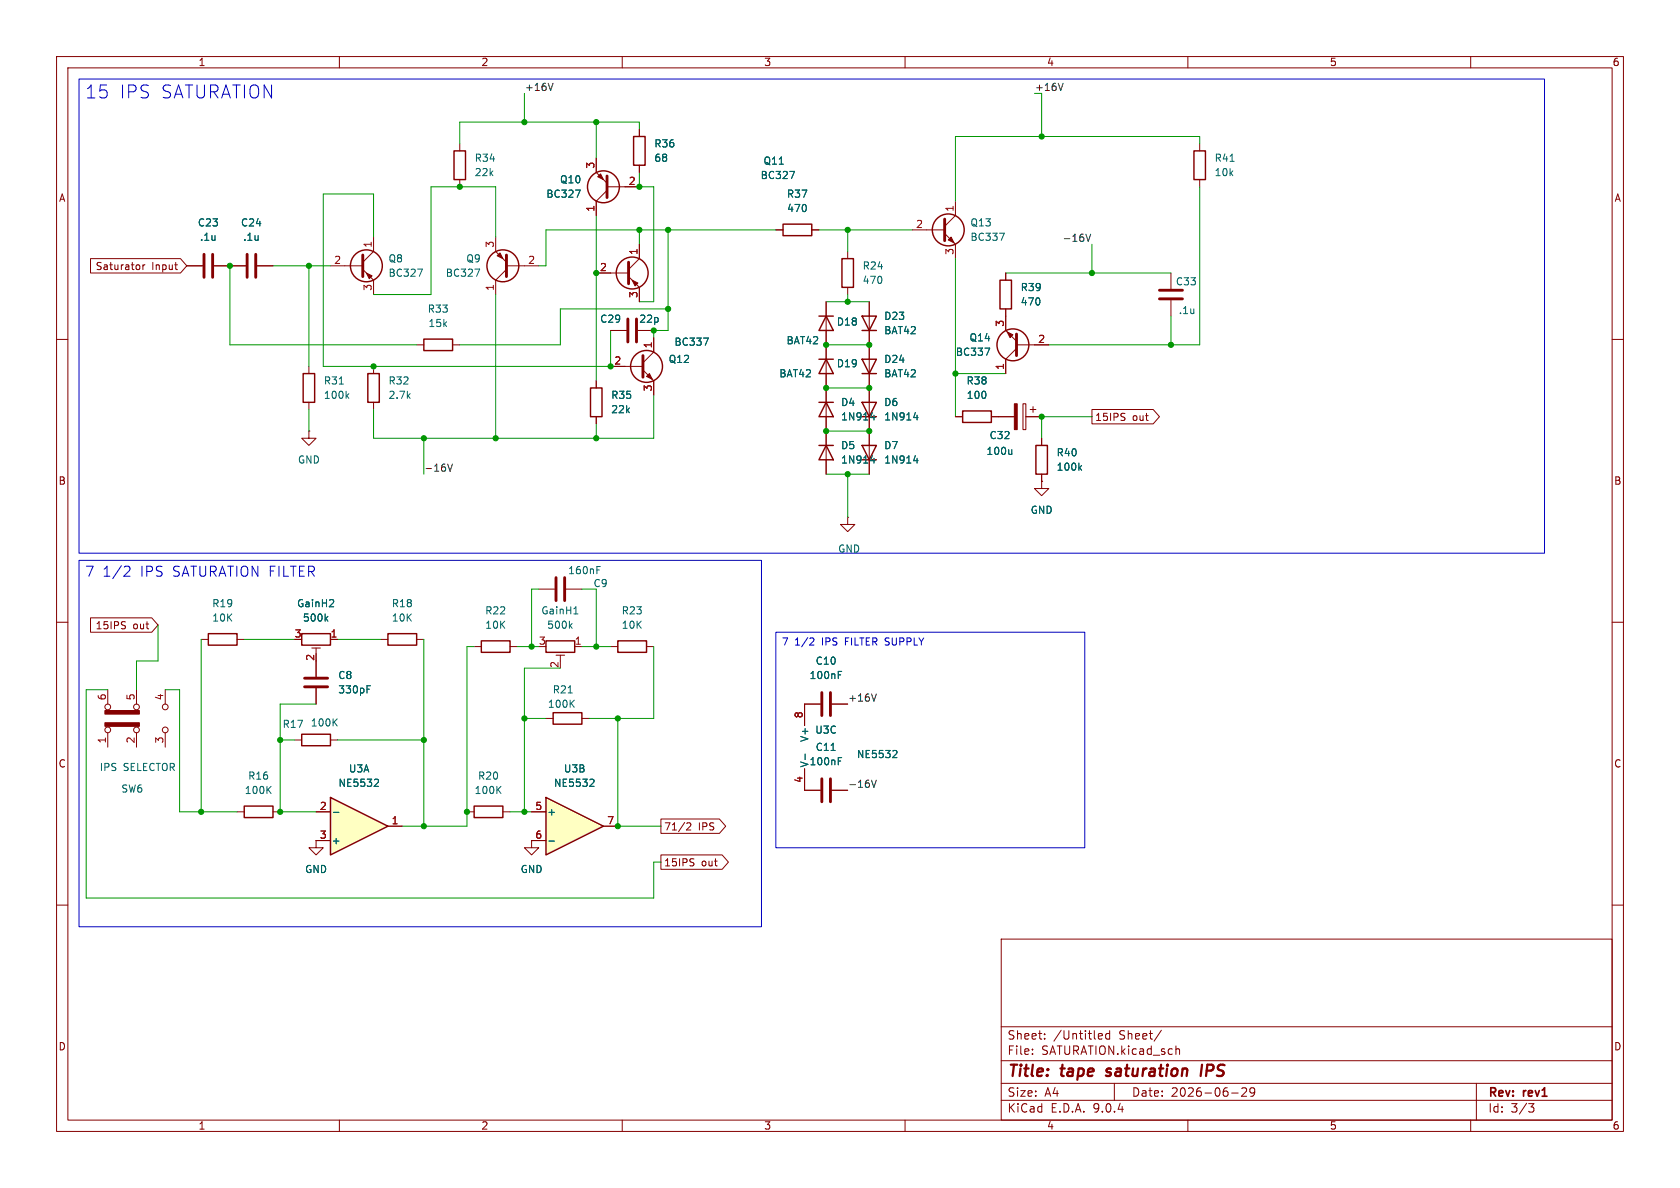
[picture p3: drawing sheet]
<svg xmlns="http://www.w3.org/2000/svg" width="297mm" height="210mm" viewBox="0 0 297 210" stroke-linecap="round" stroke-linejoin="round" font-family="sans-serif">
<g fill="none" stroke="#840000" stroke-width=".18">
<path d="M10 10h277v190h-277zM12 12h273v186h-273zM60 10v2M110 10v2M160 10v2M210 10v2M260 10v2M81.3 25.4v1.3M81.3 31.8v1.2M113 22.9v1.2M113 29.2v1.3M168.9 35.6v2.5l-1.9 1.9"/>
<path d="M212.1 25.4v1.3M212.1 31.8v1.2M33 47h2.8M37.8 47h5.6M45.5 47h2.8M58.4 47h5.7M64.1 47.6l1.9 1.9v2.6M66 41.9v2.6l-1.9 1.9M87.6 41.9v2.6l1.9 1.9M89.5 47h5.7M89.5 47.6l-1.9 1.9v2.6M105.4 48.3h5.7"/>
<path d="M111.1 48.9l1.9 1.9v2.5M113 43.2v2.5l-1.9 1.9M137.2 40.6h1.2M143.5 40.6h1.3M153.7 53.3v15.3M161.3 40.6h5.7M167 41.3l1.9 1.9v2.5M207 48.3v2.8M207 53.1v2.8M10 60h2M54.6 76.2v1.3h1.3l-1.3 1.2-1.3-1.2h1.3M54.6 76.2h.1"/>
<path d="M54.6 64.8v1.2M54.6 71.1v1.3M66 64.8v1.2M66 71.1v1.3M73.7 61h1.2M80 61h1.3M146 61v22.8M184.1 77.5v1.2M285 60h2M149.9 91.4v1.3h1.2l-1.2 1.3-1.3-1.3h1.3M149.9 91.4h.1M184.1 85.1v1.3h1.3l-1.3 1.2-1.2-1.2h1.2"/>
<path d="M184.1 85.1h.1M184.1 83.8v1.3M10 110h2M35.6 113h1.2M41.9 113h1.3M55.1 114.6h1.5M55.9 114.6v1M55.9 116.8v2.8M58.4 113h1.3M67.3 113h1.3M73.7 113h1.2M83.8 114.3h1.3"/>
<path d="M90.2 114.3h1.2M95.2 104.1h2.8M98.3 115.8h1.5M99.1 115.8v1M100.1 104.1h2.8M101.6 114.3h1.3M107.9 114.3h1.3M114.3 114.3h1.3M285 110h2M52.1 130.8h1.2M55.9 121.7v2.8M58.4 130.8h1.3"/>
<path d="M96.5 127h1.3M102.9 127h1.2M142.2 135.9v3.8h2.8M145 124.5h-2.8v3.8M147.1 139.7h2.8M147.1 124.5h2.8M41.9 143.5h1.3M48.3 143.5h1.2M82.5 143.5h1.3M88.9 143.5h1.3M94 148.6v1.3h1.2l-1.2 1.2-1.3-1.2h1.3M94 148.6h.1"/>
<path d="M10 160h2M177 166h108v32h-108zM285 160h2M60 198v2M110 198v2M160 198v2M177 194.5h108M177 191.5h108M177 187.5h108M177 181.5h108M182.5 186.3v.1M182.5 185.5v.1"/>
<path d="M184.7 183.6v.1M184.7 182.8v.1M194.4 182.7l.4 .1 .1 .3-.7 .1M194.8 183.6l-.4 .1M196.2 182.8l-.5-.1-.2 .3v.4l.1 .2h.6M196.2 182.2v1.5M197 191.5v3M205.3 182.1l-1.3 2M208 185.5h.5v.9M210 198v2M217.7 193.2h1.2M219.5 192.4l.6-.1 .2 .1 .1 .3-.9 1.1h.9"/>
<path d="M221.8 192.9l-.3 .3h-.3l-.2-.3 .1-.5 .4-.1 .2 .1a.99 .99 0 0 1-.3 1.4h-.3M260 198v2M261 191.5v6.5M270.2 195.1h1l-.5 .6 .4 .1 .1 .5-.3 .3h-.4"/>
</g>
<path d="M195.5 190.1l.2 .1M195.7 189l-.1 .3 .1 .1M212.5 188.2l-.2 2" fill="none" stroke="#840000" stroke-width=".4"/>
<g fill="none" stroke="#840000" stroke-width=".25">
<path d="M80.3 26.7h2v5.1h-2zM112 24.1h2v5.1h-2zM138.4 39.6h5.1v2.1h-5.1zM211.1 26.7h2v5.1h-2zM74.9 59.9h5.1v2.1h-5.1zM152.4 55.9h2.5l-1.2 2.5zM152.4 58.4h2.5M53.6 66h2v5.1h-2zM65 66h2.1v5.1h-2.1zM144.8 63.5h2.5M144.8 78.7h2.5M144.8 71.1h2.5"/>
<path d="M146 63.5l1.3 2.5h-2.5zM146 78.7l1.3 2.6h-2.5zM146 71.1l1.3 2.6h-2.5zM152.4 63.5h2.5l-1.2 2.5zM152.4 66h2.5M183.1 78.7h2.1v5.1h-2.1zM36.8 112h5.1v2h-5.1zM53.3 112h5.1v2h-5.1zM68.6 112h5.1v2h-5.1zM85.1 113.3h5.1v2h-5.1zM96.5 113.3h5.1v2h-5.1zM109.2 113.3h5.1v2h-5.1z"/>
<path d="M53.3 129.8h5.1v2h-5.1zM97.8 126h5.1v2h-5.1zM43.2 142.5h5.1v2h-5.1zM83.8 142.5h5.1v2h-5.1z"/>
<circle cx="64.8" cy="47" r="2.82"/>
<circle cx="88.9" cy="47" r="2.82"/>
<circle cx="111.8" cy="48.3" r="2.82"/>
<circle cx="167.6" cy="40.6" r="2.82"/>
</g>
<g fill="none" stroke="#006464" stroke-width=".18">
<path d="M139.6 30.3h.9l-.6 1.3M217.5 28.5h.7M73.8 47.6h.9l-.6 1.2M84 47.6h.8l-.5 1.2M176.7 41.2h.8l-.5 1.3M60 67.9h.7M61.3 69.9l.4 .5M61.7 69.6l-.5 .5M153.9 73.8h.8M154.5 73.4v.8M153.9 81.4h.8M154.5 81v.9"/>
<path d="M190.9 82.6l.3 .5M191.2 82.3l-.5 .5M57.6 109.3l.4 .5M58 109l-.5 .4M58.2 107.3h.8M58.9 106.1v.4M100.8 110.6l.3 .5M101.1 110.2l-.4 .5M101.4 108.5h.8M105.5 100.8h.4M105.5 100.1h.6M148.2 119.3h.4"/>
<path d="M148.2 118.7h.6M47.4 139.6l.5 .7M47.9 139l-.7 .7M59.1 127.6l.5 .7M59.6 127.1l-.7 .7M64.9 121.8h.4M64.9 121.2h.6M88 139.6l.6 .7M88.6 139l-.8 .7M100.4 122.5h.8M101 124.3l.5 .7M101.5 123.8l-.7 .7"/>
<path d="M142.3 133.3v1M146.9 132.7h.8M148.2 134.5h.4M148.2 133.9h.6M158 132.7h.4l.2 .3-.8 .9h.8"/>
</g>
<g fill="none" stroke="#840000" stroke-width=".51">
<path d="M167 38.7v3.8M36.1 45v4M37.6 45v4M43.7 45v4M45.2 45v4M64.1 45.1v3.8M89.5 45.1v3.8M111.1 46.4v3.8M205 52.8h4M205 51.3h4M53.8 119.9h4.1M98.3 102.1v4.1"/>
<path d="M99.8 102.1v4.1M53.8 121.4h4.1M145.3 122.4v4.1M145.3 137.7v4M146.8 122.4v4.1M146.8 137.7v4"/>
</g>
<g fill="#840000" stroke="#840000" stroke-width=".18">
<path d="M167.6 42.4l.5-.5 .6 1z"/>
<path d="M87.9 45.2l.5-.5 .5 1z"/>
<path d="M111.8 49.5l1 .5-.5 .5z"/>
<path d="M64.8 48.3l1 .5-.5 .5z"/>
</g>
<path d="M96.5 141l10.2 5.1-10.2 5z" fill="#ffffc2"/>
<path d="M96.5 141l10.2 5.1-10.2 5z" fill="none" stroke="#840000" stroke-width=".25"/>
<path d="M55.9 148.6v1.3h1.2l-1.2 1.2-1.3-1.2h1.3M55.9 148.6h.1M94 143.5h2.5M94 148.6h2.5M106.7 146.1h2.5" fill="none" stroke="#840000" stroke-width=".18"/>
<path d="M104.5 137.7l.4 .1 .1 .3-.8 .9h.8M97 148.7h1" fill="none" stroke="#006464" stroke-width=".18"/>
<path d="M58.4 141l10.2 5.1-10.2 5z" fill="#ffffc2"/>
<g fill="none" stroke="#840000" stroke-width=".25">
<path d="M144.8 55.9h2.5M146 55.9l1.3 2.5h-2.5zM148.8 45.7h2.1v5.1h-2.1zM176.8 49.5h2v5.1h-2zM104.4 68.6h2v5.1h-2zM152.4 71.1h2.5l-1.2 2.6zM152.4 78.7h2.5l-1.2 2.6zM152.4 73.7h2.5M170.2 72.6h5.1v2.1h-5.1zM152.4 81.3h2.5M58.4 141l10.2 5.1-10.2 5z"/>
<circle cx="106.7" cy="33" r="2.82"/>
<circle cx="114.3" cy="64.8" r="2.82"/>
<circle cx="179.1" cy="61" r="2.82"/>
</g>
<g fill="none" stroke="#840000" stroke-width=".18">
<path d="M105.4 27.9v2.6l1.9 1.9M107.3 33.7l-1.9 1.9v2.5M107.3 33h5.7M113 22.9v1.2M113 29.2v1.3M16 45.7h15.9l1.1 1.3-1.1 1.3h-15.9zM24.7 46.9v.6M25.3 46.8v.9M25.6 46.8l-.3 .3M30.9 46.8h.5M31.2 47.7h.2M33 47h2.8"/>
<path d="M37.8 47h5.6M45.5 47h2.8M105.4 48.3h2.5M107.9 58.4h2.8M112.8 58.4h2.8M113 43.2v2.5M113 50.8v2.5M115.6 59.7v2.5l-1.9 1.9M137.2 40.6h1.2M143.5 40.6h1.3M146 53.3v10.2M149.9 44.5v1.2"/>
<path d="M149.9 50.8v1.3M153.7 53.3v2.6M153.7 58.4v5.1M177.8 48.3v1.2M177.8 54.6v3.8l1.9 1.9M105.4 67.3v1.3M105.4 73.7v1.2M107.9 64.8h5.8M113.7 65.4l1.9 1.9v2.6M146 66v5.1M146 73.7v5M153.7 66v17.8"/>
<path d="M168.9 73.7h1.3M175.3 73.7h4M179.7 61.6l-1.9 1.9v2.5M179.7 61h5.7M180.8 71.4h.6v4.5h-.6zM181.4 73.7h2.7M182.1 72.4h1M182.6 71.9v1M184.1 77.5v1.2M193 72.4h10.9l1.1 1.3-1.1 1.2h-10.9zM198.7 73.1h.2M198.8 73.8v.4"/>
<path d="M146 81.3v2.5M184.1 85.1h.1M184.1 83.8v1.3M16 109.2h10.8l1.1 1.3-1.1 1.3h-10.8zM22 109.9l.2 .1M22.1 110.7v.3M55.9 116.8v2.8M58.4 113h1.3M19 121.9v2.6M19 129.5v2.6M24.1 121.9v2.6M24.1 129.5v2.6"/>
<path d="M29.2 121.9v2.6M29.2 129.5v2.6M55.9 121.7v2.8M142.2 135.9v3.8h2.8M145 124.5h-2.8v3.8M147.1 139.7h2.8M147.1 124.5h2.8M55.9 148.6h.1M55.9 143.5h2.5M55.9 148.6h2.5M68.6 146.1h2.5M94 148.6h.1"/>
<path d="M94 143.5h2.5M94 148.6h2.5M106.7 146.1h2.5M116.8 144.8h10.4l1.1 1.3-1.1 1.2h-10.4zM116.8 151.1h10.9l1.1 1.3-1.1 1.3h-10.9zM121.4 145.6l.5-.1 .2 .3-.8 .9h.8M122.5 151.8l.2 .1M122.6 152.6v.3"/>
<circle cx="19" cy="125" r=".51"/>
<circle cx="19" cy="129" r=".51"/>
<circle cx="24.1" cy="125" r=".51"/>
<circle cx="24.1" cy="129" r=".51"/>
<circle cx="29.2" cy="125" r=".51"/>
<circle cx="29.2" cy="129" r=".51"/>
</g>
<g fill="none" stroke="#006464" stroke-width=".18">
<path d="M101.7 33.6h.9l-.6 1.3M139.6 30.3h.9l-.6 1.3M124.4 59.8h.8l-.5 1.2M153.9 73.8h.8M154.5 73.4v.8M161.5 73.8h.8M162.1 73.4v.8M174.1 61.5h.9l-.6 1.3M178.9 79.5v.8M153.9 81.4h.8M154.5 81v.9M161.5 81.4h.8"/>
<path d="M162.1 81v.9M178.9 80.2l-.2 .1M190.9 82.6l.3 .5M191.2 82.3l-.5 .5M57.6 109.3l.4 .5M58 109l-.5 .4M58.2 107.3h.8M58.9 106.1v.4M148.2 119.3h.4M148.2 118.7h.6M64.9 121.8h.4M64.9 121.2h.6"/>
<path d="M66.4 137.7l.4 .1 .1 .3-.8 .9h.8M104.5 137.7l.4 .1 .1 .3-.8 .9h.8M142.3 133.3v1M146.9 132.7h.8M148.2 134.5h.4M148.2 133.9h.6M158 132.7h.4l.2 .3-.8 .9h.8M58.9 143.6h1M97 148.7h1"/>
</g>
<g fill="#840000" stroke="#840000" stroke-width=".18">
<path d="M18.5 127.8h6.1v.6h-6.1z"/>
<path d="M18.5 125.6h6.1v.6h-6.1z"/>
<path d="M105.7 31.2l.5-.5 .5 1.1z"/>
<path d="M114.8 66l.5 1.1-1-.6z"/>
<path d="M179.3 71.4h.5v4.5h-.5z"/>
<path d="M178.1 58.7l1 .5-.5 .5z"/>
</g>
<path d="M107.3 31.1v3.8M111 56.4v4.1M112.5 56.4v4.1M179.7 59.1v3.8M113.7 62.9v3.8" fill="none" stroke="#840000" stroke-width=".51"/>
<path d="M97.8 14.7l-.5 1.3M187.9 14.7l-.4 1.3M192 41.4l.4 1.3 .4-1.3M79.1 82l.5 1.3 .4-1.3M154.1 137.9l.4 1.3 .4-1.3M154.9 122.7l-.4 1.2" fill="none" stroke="#0f0f0f" stroke-width=".18"/>
<g fill="none" stroke="#009600" stroke-width=".18">
<path d="M92.7 16.5v5.1M184.1 16.5v7.6M105.4 21.6v6.3M105.4 38.1v29.2M113 30.5v2.5h2.6v20.3h-2.6M113 22.9v-1.3h-31.7v3.8M212.1 33v28h-26.7M212.1 25.4v-1.3h-43.2v11.5M40.6 47v14h33.1M48.3 47h10.1M54.6 47v17.8M66 41.9v-7.6h-8.9v30.5h50.8v-6.4"/>
<path d="M87.6 41.9v-8.9h-11.4v19.1h-10.2M87.6 52.1v25.4M113 40.6v2.6M118.1 40.6v17.8h-2.5v1.3M118.1 54.6h-19v6.4h-17.8M137.2 40.6h-40.7v6.4h-1.3M144.8 40.6h16.5M146 53.3h7.7M149.9 40.6v3.9M149.9 52.1v1.2M168.9 45.7v28M177.8 48.3h29.2"/>
<path d="M193 43.2v5.1M207 55.9v5.1M54.6 72.4v3.8M74.9 77.5v6.3M105.4 74.9v2.6M115.6 69.9v7.6h-49.6v-5.1M146 61h7.7M146 68.6h7.7M146 76.2h7.7M168.9 66h8.9M193 73.7h-8.9v3.8M146 83.8h7.7"/>
<path d="M149.9 83.8v7.6M27.9 110.5v6.3h-3.8v5.1M35.6 113v30.5M43.2 113h8.9M59.7 113h7.6M74.9 113v33.1M83.8 114.3h-1.3v31.8h-11.4M91.4 114.3h3.8M95.2 104.1h-1.2v10.2M99.1 118.1h-6.4v25.4M102.9 114.3h5M102.9 104.1h2.5v10.2"/>
<path d="M115.6 114.3v12.7h-11.5M19 121.9h-3.8v36.9h100.4v-6.4h1.2M29.2 121.9h2.5v21.6h10.2M49.5 130.8h2.6M55.9 124.5h-6.4v19h6.4M59.7 130.8h15.2M92.7 127h3.8M109.2 127v19.1h7.6M90.2 143.5h3.8"/>
</g>
<path d="M14 14h259v83.8h-259zM14 99.1h120.6v64.7h-120.6zM22.2 100.1l.6 .1a.48 .48 0 0 1 .1 .7l-1 1h1.1M137.2 111.8h54.6v38.1h-54.6zM143.4 112.8h.4l.1 .3-.8 .9h.8" fill="none" stroke="#0000c2" stroke-width=".18"/>
<g fill="#009600" stroke="#009600" stroke-width=".18">
<circle cx="49.5" cy="130.8" r=".46"/>
<circle cx="35.6" cy="143.5" r=".46"/>
<circle cx="49.5" cy="143.5" r=".46"/>
<circle cx="74.9" cy="130.8" r=".46"/>
<circle cx="92.7" cy="143.5" r=".46"/>
<circle cx="92.7" cy="127" r=".46"/>
<circle cx="94" cy="114.3" r=".46"/>
<circle cx="109.2" cy="127" r=".46"/>
<circle cx="109.2" cy="146.1" r=".46"/>
<circle cx="105.4" cy="114.3" r=".46"/>
<circle cx="74.9" cy="77.5" r=".46"/>
<circle cx="81.3" cy="33" r=".46"/>
<circle cx="40.6" cy="47" r=".46"/>
<circle cx="54.6" cy="47" r=".46"/>
<circle cx="66" cy="64.8" r=".46"/>
<circle cx="82.5" cy="143.5" r=".46"/>
<circle cx="74.9" cy="146.1" r=".46"/>
<circle cx="193" cy="48.3" r=".46"/>
<circle cx="184.1" cy="24.1" r=".46"/>
<circle cx="184.1" cy="73.7" r=".46"/>
<circle cx="207" cy="61" r=".46"/>
<circle cx="113" cy="33" r=".46"/>
<circle cx="113" cy="40.6" r=".46"/>
<circle cx="105.4" cy="77.5" r=".46"/>
<circle cx="87.6" cy="77.5" r=".46"/>
<circle cx="105.4" cy="48.3" r=".46"/>
<circle cx="105.4" cy="21.6" r=".46"/>
<circle cx="92.7" cy="21.6" r=".46"/>
<circle cx="149.9" cy="40.6" r=".46"/>
<circle cx="146" cy="61" r=".46"/>
<circle cx="149.9" cy="53.3" r=".46"/>
<circle cx="118.1" cy="54.6" r=".46"/>
<circle cx="107.9" cy="64.8" r=".46"/>
<circle cx="118.1" cy="40.6" r=".46"/>
<circle cx="115.6" cy="58.4" r=".46"/>
<circle cx="153.7" cy="68.6" r=".46"/>
<circle cx="153.7" cy="76.2" r=".46"/>
<circle cx="153.7" cy="61" r=".46"/>
<circle cx="168.9" cy="66" r=".46"/>
<circle cx="149.9" cy="83.8" r=".46"/>
<circle cx="146" cy="76.2" r=".46"/>
<circle cx="146" cy="68.6" r=".46"/>
</g>
<g font-size="3.2" fill="#0000c2">
<text x="14.9" y="17.7">15</text>
<text x="21" y="17.7">IPS SATURATION</text>
</g>
<g font-size="2.8" fill="#840000">
<text x="178" y="190.9">Title:</text>
<text x="187.7" y="190.9">tape</text>
<text x="196.5" y="190.9">saturation</text>
<text x="213.9" y="190.9">IPS</text>
</g>
<g font-size="2.5" fill="#0000c2">
<text x="14.9" y="102.2">7</text>
<text x="18.1" y="102.2">1/2</text>
<text x="24.8" y="102.2">IPS</text>
<text x="30.6" y="102.2">SATURATION FILTER</text>
</g>
<g font-size="2.1" fill="#840000">
<text x="178" y="184">Sheet:</text>
<text x="186.2" y="184">/Untitled</text>
<text x="197.9" y="184">Sheet/</text>
<text x="178" y="186.7">File:</text>
<text x="184.1" y="186.7">SATURATION.kicad_sch</text>
<text x="178" y="196.9">KiCad</text>
<text x="178" y="194.1">Size:</text>
<text x="184.7" y="194.1">A4</text>
<text x="185.7" y="196.9">E.D.A.</text>
<text x="193.3" y="196.9">9.0.4</text>
<text x="200" y="194.1">Date:</text>
<text x="207" y="194.1">2026-06-29</text>
<text x="263" y="194.3">Rev:</text>
<text x="263" y="196.9">Id:</text>
<text x="267.1" y="196.9">3/3</text>
<text x="269.4" y="194.3">rev1</text>
</g>
<g font-size="1.8" fill="#840000">
<text x="35" y="11.9">1</text>
<text x="85" y="11.9">2</text>
<text x="135" y="11.9">3</text>
<text x="185" y="11.9">4</text>
<text x="235" y="11.9">5</text>
<text x="285" y="11.9">6</text>
<text x="10.3" y="35.9">A</text>
<text x="285.3" y="35.9">A</text>
<text x="16.8" y="47.9">Saturator</text>
<text x="26.8" y="47.9">Input</text>
<text x="193.5" y="74.6">15IPS</text>
<text x="200.2" y="74.6">out</text>
<text x="10.3" y="85.9">B</text>
<text x="285.3" y="85.9">B</text>
<text x="16.8" y="111.4">15IPS</text>
<text x="23.5" y="111.4">out</text>
<text x="10.3" y="135.9">C</text>
<text x="285.3" y="135.9">C</text>
<text x="117.3" y="147">71/2</text>
<text x="123.4" y="147">IPS</text>
<text x="117.3" y="153.4">15IPS</text>
<text x="124" y="153.4">out</text>
<text x="10.3" y="185.9">D</text>
<text x="285.3" y="185.9">D</text>
<text x="35" y="199.9">1</text>
<text x="85" y="199.9">2</text>
<text x="135" y="199.9">3</text>
<text x="185" y="199.9">4</text>
<text x="235" y="199.9">5</text>
<text x="285" y="199.9">6</text>
</g>
<g font-size="1.8" fill="#0f0f0f">
<text x="92.7" y="16.2">+16V</text>
<text x="187.8" y="42.8">-16V</text>
<text x="74.9" y="83.5">-16V</text>
<text x="149.9" y="124.1">+16V</text>
<text x="149.9" y="139.4">-16V</text>
</g>
<text font-size="1.8" fill="#009600" x="182.9" y="16.2">+16V</text>
<g font-size="1.8" fill="#006464">
<text x="83.8" y="28.8">R34</text>
<text x="115.6" y="26.3">R36</text>
<text x="115.6" y="28.8">68</text>
<text x="134.9" y="29.3">Q11</text>
<text x="214.6" y="28.8">R41</text>
<text x="83.8" y="31.3">22k</text>
<text x="96.5" y="35.2">BC327</text>
<text x="98.9" y="32.6">Q10</text>
<text x="134.4" y="31.9">BC327</text>
<text x="139" y="35.2">R37</text>
<text x="214.6" y="31.3">10k</text>
<text x="34.9" y="40.2">C23</text>
<text x="42.5" y="40.2">C24</text>
<text x="139.1" y="37.7">470</text>
<text x="171.5" y="40.2">Q13</text>
<text x="35.2" y="42.8">.1u</text>
<text x="42.9" y="42.8">.1u</text>
<text x="68.6" y="46.6">Q8</text>
<text x="82.3" y="46.6">Q9</text>
<text x="152.4" y="47.9">R24</text>
<text x="171.5" y="42.8">BC337</text>
<text x="68.6" y="49.1">BC327</text>
<text x="78.7" y="49.1">BC327</text>
<text x="152.4" y="50.4">470</text>
<text x="180.3" y="51.7">R39</text>
<text x="207.8" y="50.6">C33</text>
<text x="75.5" y="55.5">R33</text>
<text x="75.6" y="58">15k</text>
<text x="106" y="57.3">C29</text>
<text x="112.9" y="57.3">22p</text>
<text x="147.8" y="57.8">D18</text>
<text x="156.2" y="56.7">D23</text>
<text x="156.2" y="59.3">BAT42</text>
<text x="180.3" y="54.2">470</text>
<text x="208.3" y="55.7">.1u</text>
<text x="118.1" y="64.4">Q12</text>
<text x="119.1" y="61.3">BC337</text>
<text x="138.9" y="61.1">BAT42</text>
<text x="147.8" y="65.1">D19</text>
<text x="156.2" y="64.4">D24</text>
<text x="168.9" y="63.1">BC337</text>
<text x="171.3" y="60.6">Q14</text>
<text x="57.2" y="68.2">R31</text>
<text x="57.2" y="70.7">100k</text>
<text x="68.6" y="70.7">2.7k</text>
<text x="68.6" y="68.2">R32</text>
<text x="108" y="70.7">R35</text>
<text x="137.7" y="66.9">BAT42</text>
<text x="148.6" y="72">D4</text>
<text x="156.2" y="72">D6</text>
<text x="156.2" y="66.9">BAT42</text>
<text x="170.8" y="68.2">R38</text>
<text x="170.8" y="70.7">100</text>
<text x="108" y="73.3">22k</text>
<text x="148.6" y="74.5">1N914</text>
<text x="156.2" y="74.5">1N914</text>
<text x="174.8" y="77.8">C32</text>
<text x="52.6" y="82.1">GND</text>
<text x="148.6" y="79.6">D5</text>
<text x="148.6" y="82.1">1N914</text>
<text x="156.2" y="79.6">D7</text>
<text x="156.2" y="82.1">1N914</text>
<text x="174.3" y="80.6">100u</text>
<text x="186.7" y="80.9">R40</text>
<text x="186.7" y="83.4">100k</text>
<text x="182.1" y="91">GND</text>
<text x="100.3" y="101.7">160nF</text>
<text x="148.1" y="97.9">GND</text>
<text x="37.4" y="107.5">R19</text>
<text x="52.4" y="107.5">GainH2</text>
<text x="69.2" y="107.5">R18</text>
<text x="104.8" y="104">C9</text>
<text x="37.4" y="110.1">10K</text>
<text x="53.5" y="110.1">500k</text>
<text x="69.2" y="110.1">10K</text>
<text x="85.7" y="108.8">R22</text>
<text x="85.7" y="111.4">10K</text>
<text x="95.6" y="108.8">GainH1</text>
<text x="96.6" y="111.4">500k</text>
<text x="109.8" y="108.8">R23</text>
<text x="109.8" y="111.4">10K</text>
<text x="144.1" y="117.7">C10</text>
<text x="59.7" y="120.2">C8</text>
<text x="59.7" y="122.8">330pF</text>
<text x="96.8" y="125.3">100K</text>
<text x="97.6" y="122.8">R21</text>
<text x="143" y="120.2">100nF</text>
<text x="49.9" y="128.9">R17</text>
<text x="54.9" y="128.6">100K</text>
<text x="143.1" y="131.3" transform="rotate(-90 143.1 131.3)">V+</text>
<text x="144" y="129.9">U3C</text>
<text x="17.5" y="136.5">IPS</text>
<text x="21.8" y="136.5">SELECTOR</text>
<text x="61.6" y="136.8">U3A</text>
<text x="99.6" y="136.8">U3B</text>
<text x="143" y="135.5">100nF</text>
<text x="143.1" y="135.8" transform="rotate(-90 143.1 135.8)">V-</text>
<text x="144.1" y="132.9">C11</text>
<text x="151.4" y="134.2">NE5532</text>
<text x="21.3" y="140.3">SW6</text>
<text x="43.2" y="140.6">100K</text>
<text x="43.8" y="138">R16</text>
<text x="59.7" y="139.3">NE5532</text>
<text x="83.8" y="140.6">100K</text>
<text x="84.4" y="138">R20</text>
<text x="97.8" y="139.3">NE5532</text>
<text x="58.5" y="149.5">+</text>
<text x="96.6" y="144.4">+</text>
<text x="53.8" y="154.5">GND</text>
<text x="91.9" y="154.5">GND</text>
</g>
<g font-size="1.8" fill="#a90000">
<text x="105.2" y="29.9" transform="rotate(-90 105.2 29.9)">3</text>
<text x="111.1" y="32.8">2</text>
<text x="105.2" y="37.5" transform="rotate(-90 105.2 37.5)">1</text>
<text x="161.9" y="40.4">2</text>
<text x="168.7" y="37.5" transform="rotate(-90 168.7 37.5)">1</text>
<text x="59" y="46.7">2</text>
<text x="65.8" y="43.9" transform="rotate(-90 65.8 43.9)">1</text>
<text x="87.4" y="43.9" transform="rotate(-90 87.4 43.9)">3</text>
<text x="93.3" y="46.7">2</text>
<text x="112.8" y="45.2" transform="rotate(-90 112.8 45.2)">1</text>
<text x="168.7" y="45.2" transform="rotate(-90 168.7 45.2)">3</text>
<text x="65.8" y="51.5" transform="rotate(-90 65.8 51.5)">3</text>
<text x="87.4" y="51.5" transform="rotate(-90 87.4 51.5)">1</text>
<text x="106" y="48">2</text>
<text x="112.8" y="52.8" transform="rotate(-90 112.8 52.8)">3</text>
<text x="177.5" y="57.9" transform="rotate(-90 177.5 57.9)">3</text>
<text x="108.5" y="64.5">2</text>
<text x="115.3" y="61.7" transform="rotate(-90 115.3 61.7)">1</text>
<text x="177.5" y="65.5" transform="rotate(-90 177.5 65.5)">1</text>
<text x="183.4" y="60.7">2</text>
<text x="115.3" y="69.3" transform="rotate(-90 115.3 69.3)">3</text>
<text x="52" y="112.8">3</text>
<text x="58.3" y="112.8">1</text>
<text x="55.6" y="116.9" transform="rotate(-90 55.6 116.9)">2</text>
<text x="95.2" y="114">3</text>
<text x="98.8" y="118.2" transform="rotate(-90 98.8 118.2)">2</text>
<text x="101.5" y="114">1</text>
<text x="18.8" y="123.9" transform="rotate(-90 18.8 123.9)">6</text>
<text x="23.9" y="123.9" transform="rotate(-90 23.9 123.9)">5</text>
<text x="29" y="123.9" transform="rotate(-90 29 123.9)">4</text>
<text x="18.8" y="131.5" transform="rotate(-90 18.8 131.5)">1</text>
<text x="23.9" y="131.5" transform="rotate(-90 23.9 131.5)">2</text>
<text x="29" y="131.5" transform="rotate(-90 29 131.5)">3</text>
<text x="142" y="127.1" transform="rotate(-90 142 127.1)">8</text>
<text x="56.4" y="143.3">2</text>
<text x="94.5" y="143.3">5</text>
<text x="142" y="138.5" transform="rotate(-90 142 138.5)">4</text>
<text x="56.4" y="148.3">3</text>
<text x="69.1" y="145.8">1</text>
<text x="94.5" y="148.3">6</text>
<text x="107.2" y="145.8">7</text>
</g>
<g font-size="1.8" fill="#0000c2">
<text x="138.1" y="114.4">7</text>
<text x="140.5" y="114.4">1/2</text>
<text x="145.4" y="114.4">IPS</text>
<text x="149.7" y="114.4">FILTER SUPPLY</text>
</g>
</svg>
